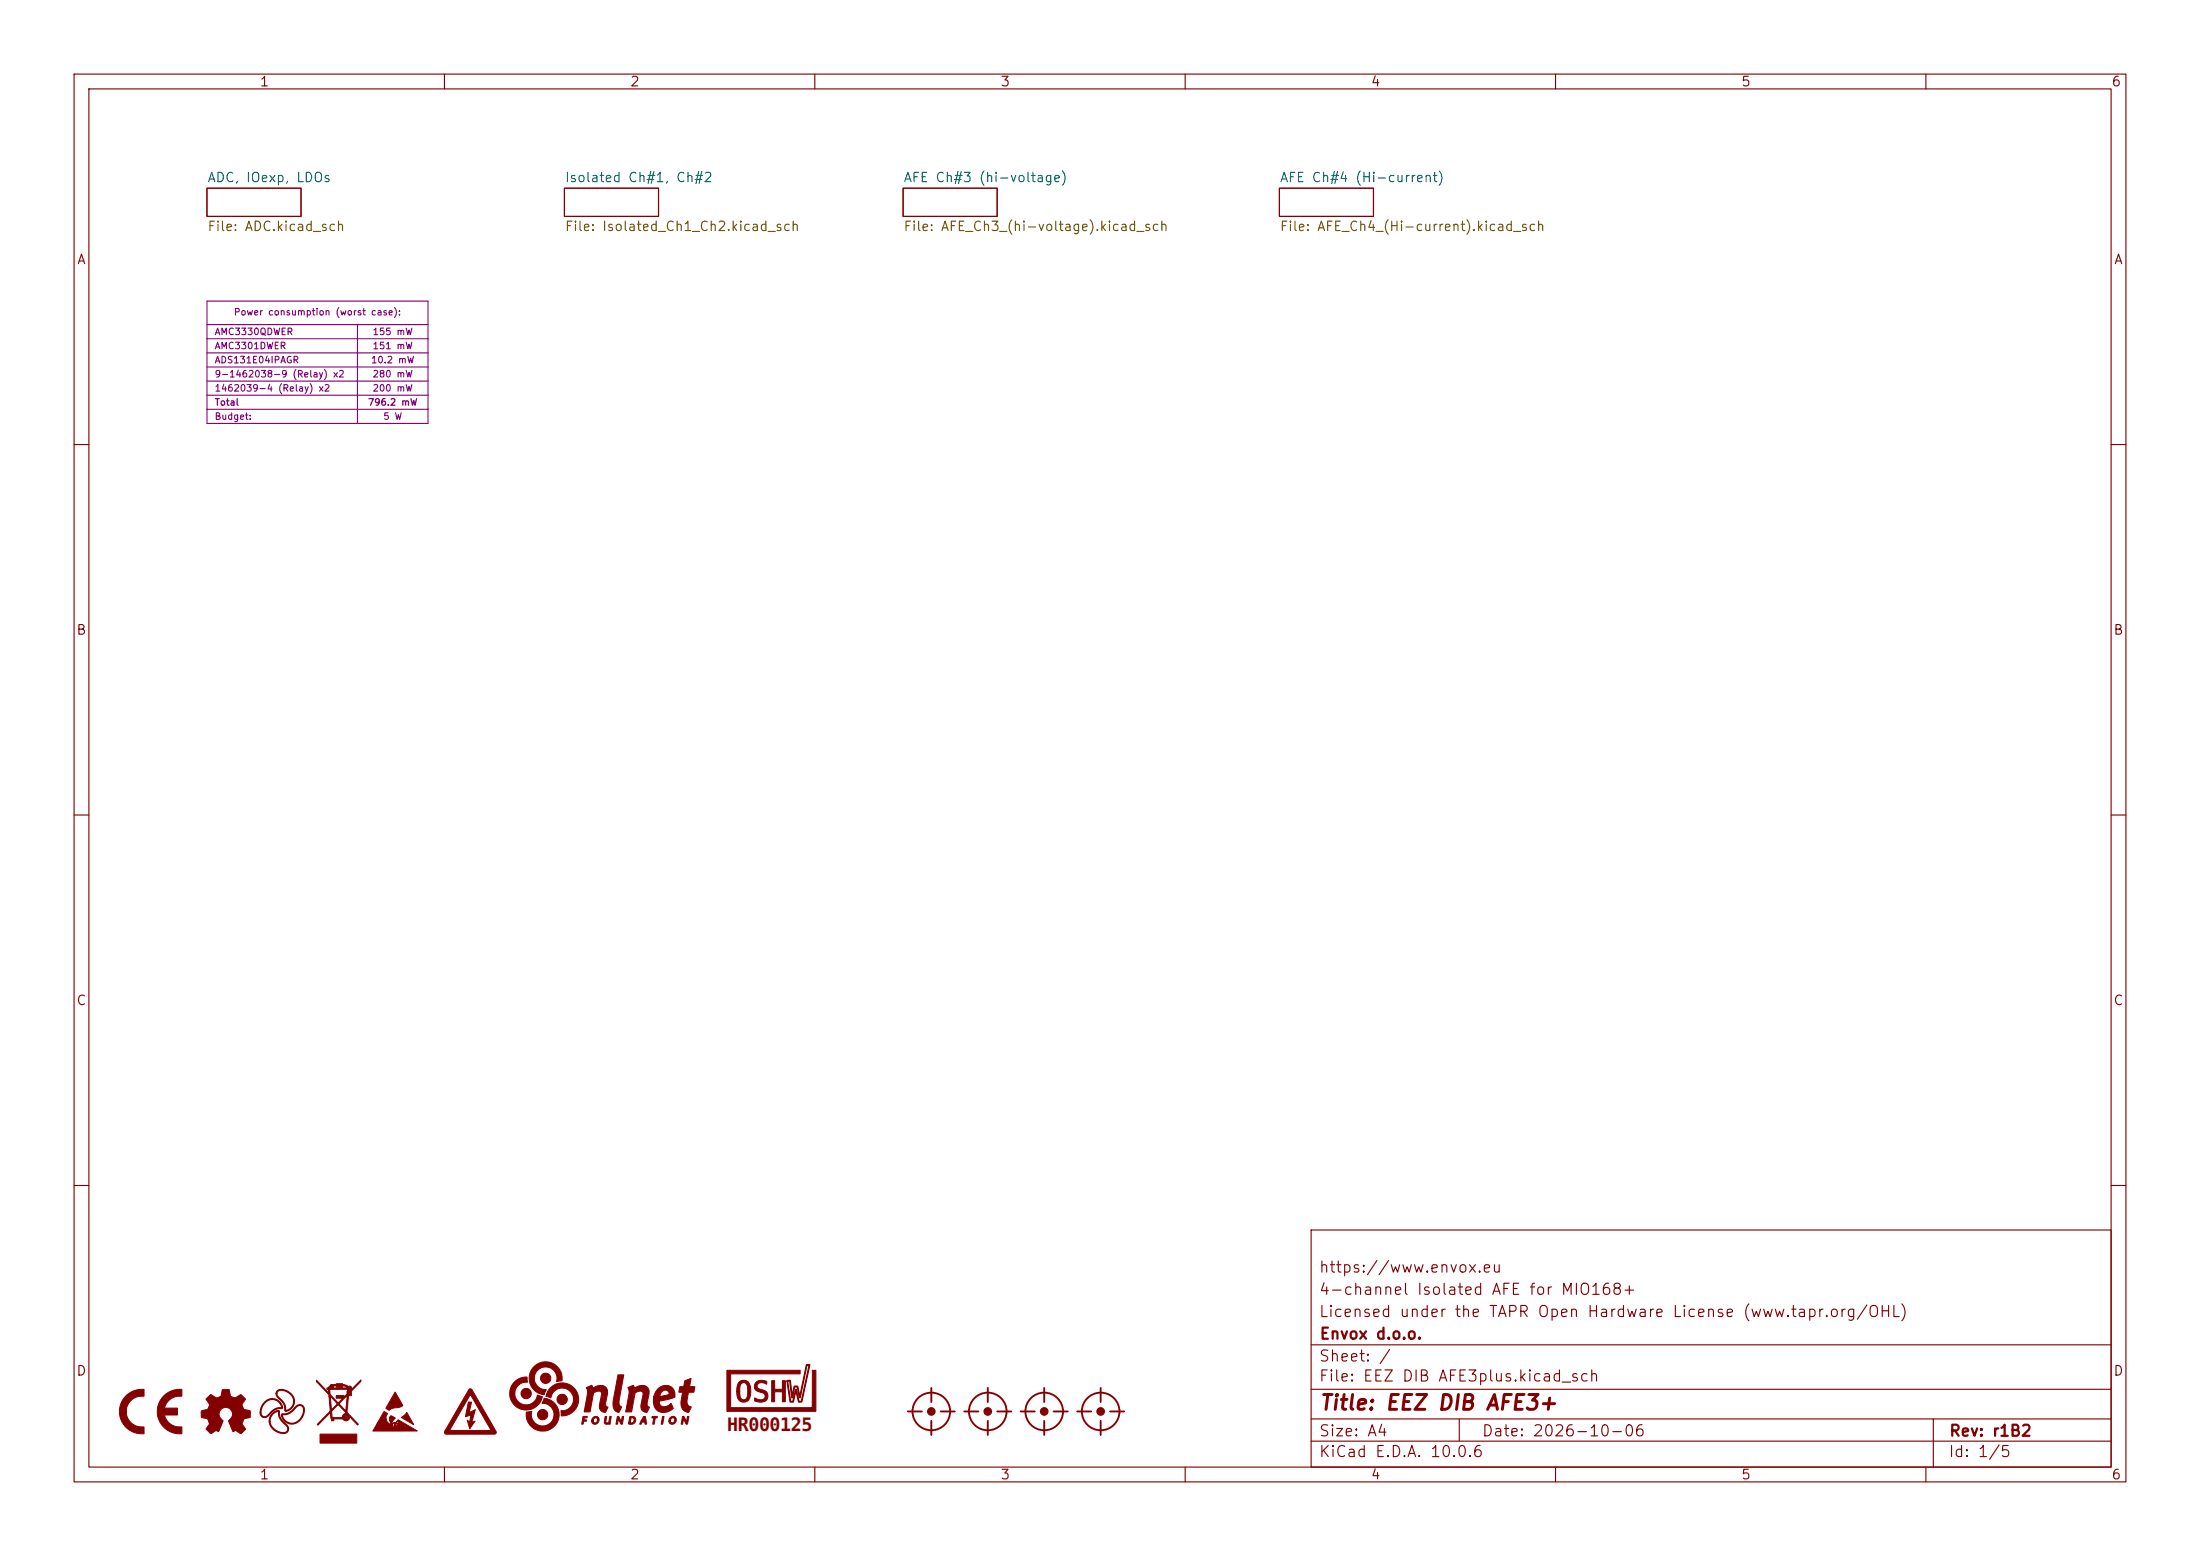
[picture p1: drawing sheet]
<svg xmlns="http://www.w3.org/2000/svg" width="297mm" height="210mm" viewBox="0 0 297 210" stroke-linecap="round" stroke-linejoin="round" font-family="sans-serif">
<g fill="none" stroke="#840000" stroke-width=".15">
<path d="M10 10h277v190h-277zM12 12h273v186h-273zM60 10v2M110 10v2M160 10v2M210 10v2M260 10v2M27.9 25.4h12.7v3.8h-12.7zM76.2 25.4h12.7v3.8h-12.7zM121.9 25.4h12.7v3.8h-12.7zM172.7 25.4h12.7v3.8h-12.7zM10 60h2"/>
<path d="M285 60h2M10 110h2M285 110h2M10 160h2M177 166h108v32h-108zM285 160h2M60 198v2M110 198v2M160 198v2M177 194.5h108M177 191.5h108M177 187.5h108"/>
<path d="M177 181.5h108M197 191.5v3M210 198v2M260 198v2M261 191.5v6.5"/>
</g>
<g fill="none" stroke="#840000" stroke-width=".25">
<path d="M122.6 190.5h1.9M125.7 187.3v1.9M125.7 191.8v1.9M127 190.5h1.9M130.2 190.5h1.9M133.3 187.3v1.9M133.3 191.8v1.9M134.6 190.5h1.9M137.8 190.5h1.9M141 187.3v1.9M141 191.8v1.9M142.2 190.5h1.9"/>
<path d="M145.4 190.5h1.9M148.6 187.3v1.9M148.6 191.8v1.9M149.9 190.5h1.9"/>
<circle cx="125.7" cy="190.5" r="2.54"/>
<circle cx="133.3" cy="190.5" r="2.54"/>
<circle cx="141" cy="190.5" r="2.54"/>
<circle cx="148.6" cy="190.5" r="2.54"/>
</g>
<g fill="#840000" stroke="#840000" stroke-width=".15">
<circle cx="125.7" cy="190.5" r=".51"/>
<circle cx="133.3" cy="190.5" r=".51"/>
<circle cx="148.6" cy="190.5" r=".51"/>
<circle cx="141" cy="190.5" r=".51"/>
</g>
<g fill="#840000" stroke="#840000" stroke-width=".14">
<path d="M99.8 186.5a.95 .95 0 0 1 1.1-.1 .95 .95 0 0 1 .4 1 1.79 1.79 0 0 1-.5 1.8h-.5a.94 .94 0 0 1-.8-1v-.4h.4v.5a.53 .53 0 0 0 .5 .6 .53 .53 0 0 0 .5-.6v-.3a1.4 1.4 0 0 0-.3-1.3 .64 .64 0 0 0-.7 .8v.3h-.4v-.8z"/>
<path d="M102.1 186.5a1.12 1.12 0 0 1 1.4 0v.3l-.2-.1a.71 .71 0 0 0-1.1 .4 .72 .72 0 0 0 .8 .5 .86 .86 0 0 1 .6 1.1 .86 .86 0 0 1-1.1 .5l-.6-.1v-.4a1.03 1.03 0 0 0 1.3 0 .53 .53 0 0 0 0-.6 .53 .53 0 0 0-.5-.2 .8 .8 0 0 1-.8-.5 .8 .8 0 0 1 .2-.9z"/>
<path d="M104.2 186.3h.4v1.2h1v-1.2h.4v2.9h-.4v-1.4h-1v1.4h-.4z"/>
<path d="M106.2 186.4l.5-.1 .2 1.9 .3-1.1h.4h.1l.3 1.2 .9-4.1h.4l-1 5h-.5l-.4-1.4-.3 1.4h-.2a.22 .22 0 0 1-.3 0 .22 .22 0 0 1 0-.3l-.4-2.5h.1l.4 2.5a.19 .19 0 0 0 .2 .2 .19 .19 0 0 0 .2-.2l.3-1.4 .4 1.2a.29 .29 0 0 0 .1 .3 .29 .29 0 0 0 .3 .1l1-4.8a.3 .3 0 0 0-.3 .4l-.9 4-.1-.1-.3-1.4h-.3l-.2 1a.35 .35 0 0 1-.2 .5l-.3-2.3z"/>
<path d="M98.1 184.9h9.9v.5h-9.4v4.6h11l.1-5.1h.4v5.6h-12z"/>
<path d="M53.3 187.9l1.1 1.8-.5 .2-1 .2-.3 .3-.5-.3z"/>
<path d="M51.8 190.5l.5 .3v.1a.87 .87 0 0 0-.1 .9l.1 .2 .2 .2 .1 .3 .4-.1 .1 .1 .2-.2a.18 .18 0 0 0 .2 .2 .18 .18 0 0 0 .1-.2 .18 .18 0 0 0-.2-.2l-.1 .2a.15 .15 0 0 0-.1-.2 .15 .15 0 0 0-.2 .1v.2h-.3l-.1-.8a.35 .35 0 0 1 .2-.5l-.1 .2v.2a.23 .23 0 0 0-.1 .3 .23 .23 0 0 0 .3 .1l-.1-.4v-.3l.1-.1a.37 .37 0 0 0 .1 .6v-.5l.1 .3v-.2l.3 .1-.4 .4-.1 .5 .3-.3h.3a.14 .14 0 0 0 .2 .2 .15 .15 0 0 0 0-.3 .14 .14 0 0 0-.2 .1h-.1l.4-.4 2.5 1.5h-6l.6-1h1.4l.2 .4v-.3l-.1-.1h-1.5z"/>
<path d="M54.2 191.3l.7-.7 1 1.7z"/>
<path d="M63.2 189.2a.24 .24 0 0 1 .4 .2l-.3 1.2 .9-.3-.5 1.7 .4-.2-.7 1-.3-1.1 .3 .3 .2-1-.8 .2z"/>
<path d="M63.3 187.5h.1a.37 .37 0 0 1 .5 .3l2.6 4.6a1.26 1.26 0 0 1 .5 1.1l-.2 .1h-6.6l-.2-.1v-.2l.1-.2h6.2l-2.8-4.9-2.8 4.9h-.6z"/>
<path d="M42.7 186.3l1.7 1.7-.1-.5h.2l.1 .7 1.1 1.2 .6-.7h-.9v-.3h1l.1 .1a.64 .64 0 0 1 .8-.3v-.3l-.2 .3h-.3l.2-.7h-2.9v-.2h2.8l-.2-.2-.4-.1v.2h-.9v-.2l-.4 .1v.2h-.3v-.1l-.4 .1 .3-.3h1.5v-.1l-1.5 .1 .1-.1 .7-.1h.9l.8 .3a.24 .24 0 0 1 .3 .2 .24 .24 0 0 1-.3 .3v.2h.1l1.5-1.6v.2l-1.3 1.4v.6h-.4l-.1 1.7a.7 .7 0 0 0 .3 .9l1.2 1.2-.1 .1-1.1-1.1a.53 .53 0 0 1-.4 .5 .53 .53 0 0 1-.6-.2h-1.1v.3h-.4l-.1-1.1-1.7 1.6h-.1l1.8-1.8h.2v.8h1.7v.1a.25 .25 0 0 0 .4 .1 .25 .25 0 0 0-.1-.5 .25 .25 0 0 0-.3 .3h-.3v-.2l.2-.2 .2-.1 .1-.2-1-1-.9 .9h-.2l-.2-2.1h.2l.1 1.9 .8-.8h.3l.9 .9 .2-2-1.1 1.1h-.3l-.9-1-.2-.1v-.2l-1.7-1.7z"/>
<path d="M43.2 193.6h5v1.2h-5z"/>
<path d="M16.9 188.5a3.1 3.1 0 0 1 2.5-1v.9a2.1 2.1 0 0 0-2.3 2.1 2.1 2.1 0 0 0 2.3 2.1v.9a3 3 0 0 1-3-1.6 3 3 0 0 1 .5-3.4z"/>
<path d="M22.1 188.4a3.1 3.1 0 0 1 2.4-.9v.9a2.12 2.12 0 0 0-2.3 1.6h1.8v1h-1.8a2.12 2.12 0 0 0 2.3 1.6v.9a3 3 0 0 1-3-1.7 3 3 0 0 1 .6-3.4z"/>
<path d="M69.4 186.6a2.14 2.14 0 0 1 1.8-.7v.7a1.54 1.54 0 0 0-1.7 1.3 1.54 1.54 0 0 0 1.3 1.7 1.54 1.54 0 0 0 1.8-1.3l.6 .2a2.21 2.21 0 0 1-3.2 1.6 2.21 2.21 0 0 1-.6-3.5z"/>
<path d="M71.1 190.6l.7-.1a1.53 1.53 0 0 0 1.2 1.9 1.53 1.53 0 0 0 1.8-1.4 1.53 1.53 0 0 0-1.6-1.6l.2-.7a2.22 2.22 0 0 1 2.1 2.5 2.22 2.22 0 0 1-2.6 1.9 2.22 2.22 0 0 1-1.8-2.5z"/>
<path d="M72.1 184.4a2.23 2.23 0 0 1 2.6-.3 2.23 2.23 0 0 1 1.2 2.3l-.8 .1a1.53 1.53 0 0 0-1.2-2 1.53 1.53 0 0 0-1.8 1.4 1.53 1.53 0 0 0 1.7 1.7l-.3 .6a2.16 2.16 0 0 1-2-1.5 2.16 2.16 0 0 1 .6-2.3z"/>
<path d="M74.4 187.2a2.23 2.23 0 0 1 3.6 .9 2.23 2.23 0 0 1-2.2 3l-.1-.7a1.54 1.54 0 0 0 1.7-1.3 1.54 1.54 0 0 0-1.3-1.7 1.54 1.54 0 0 0-1.7 1.3l-.7-.3 .2-.6z"/>
<path d="M78.7 191.2h.6l-.1 .2h-.3l-.1 .2h.4v.2h-.4l-.1 .4h-.2z"/>
<path d="M80.1 191.3a.52 .52 0 0 1 .8 .3 .52 .52 0 0 1-.7 .6 .42 .42 0 0 1-.3-.4h.2a.32 .32 0 0 0 .4 .2 .32 .32 0 0 0 .2-.5l-.2-.1a.36 .36 0 0 0-.4 .4h-.2z"/>
<path d="M79.2 187.3l.7-.3 .1 .3a1.32 1.32 0 0 1 1.9 .1 4.8 4.8 0 0 1-.1 2v.3l.3 .2-.3 .7a.79 .79 0 0 1-.8-.4 .79 .79 0 0 1 0-.8v-.3a1.42 1.42 0 0 0 .1-1.3h-.3a.67 .67 0 0 0-.8 .8l-.3 2h-.8l.2-1.3a3 3 0 0 0 .1-2z"/>
<path d="M81.7 191.2h.2a.7 .7 0 0 0 0 .8l.3-.1 .1-.7h.2l-.1 1h-.2a.42 .42 0 0 1-.6-.2z"/>
<path d="M83.4 185.6h.8l-.4 2.5a2.89 2.89 0 0 0-.1 1.6l.2 .2-.3 .7a.79 .79 0 0 1-.8-1z"/>
<path d="M83.4 191.2h.1l.4 .7 .1-.7h.2l-.2 1h-.2l-.3-.7-.1 .7h-.2z"/>
<path d="M85 191.2a.57 .57 0 0 1 .8 .5 .57 .57 0 0 1-.8 .5h-.1v-.1l.2-.1a.36 .36 0 0 0 .5-.2 .36 .36 0 0 0-.4-.4l-.1 .6h-.2z"/>
<path d="M86.9 191.2h.2l.2 .8a.14 .14 0 0 1 0 .2 .14 .14 0 0 1-.2 0l-.1-.3h-.3l-.1 .3h-.2a.48 .48 0 0 1 .6-.4v-.4l-.2 .4h-.2z"/>
<path d="M84.8 187.3l.7-.3 .2 .3a1.33 1.33 0 0 1 1.8 .1l.1 .6-.2 1.2a.58 .58 0 0 0 .3 .8l-.3 .5a.54 .54 0 0 1-.8-.4l-.1-.5 .3-1.1a.51 .51 0 0 0-.1-.7 .51 .51 0 0 0-.7 .1l-.3 .1-.4 2.6h-.8l.2-1.6a2.29 2.29 0 0 0 .1-1.7z"/>
<path d="M88 191.2h.7v.2h-.2l-.2 .6a.13 .13 0 0 1 0 .2 .13 .13 0 0 1-.2 0 .13 .13 0 0 1 0-.2l.2-.6h-.3z"/>
<path d="M89.5 191.2h.1v.1l-.1 .9h-.2z"/>
<path d="M88.8 187.5a1.28 1.28 0 0 1 1.6-.4 1.28 1.28 0 0 1 .7 1.5l-2 .5a.59 .59 0 0 0 .2 .7 .59 .59 0 0 0 .7 0l.6-.4 .3 .7a1.53 1.53 0 0 1-1.9 .4 1.53 1.53 0 0 1-.8-1.8l.1-.2h.8l1-.2a.25 .25 0 0 0 .2-.2 .25 .25 0 0 0-.1-.3 .75 .75 0 0 0-.8 0 .75 .75 0 0 0-.3 .7h-.8l.2-.5z"/>
<path d="M90.5 191.4a.52 .52 0 0 1 .8 .1 .52 .52 0 0 1-.5 .7h-.1a.41 .41 0 0 1-.4-.4h.2a.33 .33 0 0 0 .5 .1 .33 .33 0 0 0 0-.5h-.3l-.2 .4h-.2z"/>
<path d="M92.1 191.2h.2l.4 .6a.6 .6 0 0 1 .2-.6h.1l-.1 .7a.2 .2 0 0 1-.2 .3 .2 .2 0 0 1-.2-.2l-.2-.5-.1 .7h-.2z"/>
<path d="M92.4 186.4l.9-.4-.2 1.1 .7 .1-.1 .7h-.7l-.2 .7a.9 .9 0 0 0 .5 1.3l-.3 .7a.99 .99 0 0 1-1.1-1.3l.3-1.4h-.5v-.1l.1-.6 .5-.1z"/>
<path d="M28.1 188.5a.39 .39 0 0 1 .3-.3 .39 .39 0 0 1 .4 .2 .65 .65 0 0 0 1.1-.1l.1-.8h.9l.1 .5a.65 .65 0 0 0 .4 .6 .65 .65 0 0 0 .7-.2 .38 .38 0 0 1 .4-.2 .38 .38 0 0 1 .3 .3l.4 .3-.4 .6a.64 .64 0 0 0 0 .7 .64 .64 0 0 0 .7 .2l.3 .2v.8l-.6 .1a.45 .45 0 0 0-.4 .5l-.1 .3 .5 .7-.3 .3a.41 .41 0 0 1-.3 .3 .41 .41 0 0 1-.4-.2l-.4-.2-.4 .1-.6-1.4a.94 .94 0 0 0 .4-1.5 .94 .94 0 0 0-1.5 .1 .99 .99 0 0 0 .4 1.4l-.6 1.4-.4-.1-.6 .4-.7-.6 .5-.7-.1-.3a.54 .54 0 0 0-.7-.5l-.3-.1v-.8l.1-.1 .3-.1a.64 .64 0 0 0 .6-.4 .64 .64 0 0 0-.2-.7l-.2-.4z"/>
<path d="M35.8 189.2a1.35 1.35 0 0 1 1.4-.4 1.35 1.35 0 0 1 .9 1.3 2.08 2.08 0 0 0-1.9 1 .63 .63 0 0 1-.7 .2 .63 .63 0 0 1-.4-.6h.1a.57 .57 0 0 0 .6 .5 .57 .57 0 0 0 .5-.4 2.05 2.05 0 0 1 1.7-.9 1.34 1.34 0 0 0-1.2-1 1.34 1.34 0 0 0-1.4 .9l-.2 .9h-.1a2.04 2.04 0 0 1 .7-1.5z"/>
<path d="M36.8 190.7l.4-.2a.32 .32 0 0 1 .3-.2 .32 .32 0 0 1 .2 .2 2.23 2.23 0 0 0 1.1 1.9 .68 .68 0 0 1 0 .9 .68 .68 0 0 1-.8 .2 1.91 1.91 0 0 1-1.7-1.6h.2a1.71 1.71 0 0 0 2.2 1.3 .72 .72 0 0 0-.4-1.1 1.89 1.89 0 0 1-.7-1.6h-.1a1.37 1.37 0 0 0-1 1.4h-.2a1.45 1.45 0 0 1 .5-1.2z"/>
<path d="M37.4 187.7a1.62 1.62 0 0 1 2.3 1.7 1.13 1.13 0 0 1-1.2 1 1.87 1.87 0 0 0-1-1.8l-.2-.5h.1l.1 .3a2.3 2.3 0 0 1 1.1 1.9 1.26 1.26 0 0 0 1-1.2 1.26 1.26 0 0 0-.9-1.3 .9 .9 0 0 0-1.3 .2v.1h-.1z"/>
<path d="M38 190.9l.1-.1a2.02 2.02 0 0 0 1.9-1 .68 .68 0 0 1 .8-.1 .68 .68 0 0 1 .3 .8 1.68 1.68 0 0 1-2.3 1.6l-.6-.6-.2-.5h.1a1.37 1.37 0 0 0 1.3 1.1 1.37 1.37 0 0 0 1.4-1 .92 .92 0 0 0-.2-1.4h-.3l-.2 .2a2.02 2.02 0 0 1-1.9 1l-.2 .1z"/>
<circle cx="46.7" cy="191.3" r=".17"/>
<circle cx="71" cy="188.1" r=".69"/>
<circle cx="73.3" cy="190.9" r=".7"/>
<circle cx="73.7" cy="186" r=".69"/>
<circle cx="75.9" cy="188.9" r=".69"/>
</g>
<path d="M27.9 43.8h29.9M27.9 45.7h29.9M27.9 47.6h29.9M27.9 49.5h29.9M27.9 51.4h29.9M27.9 53.3h29.9M27.9 55.2h29.9M27.9 40.6h29.9v16.6h-29.9zM48.3 43.8v13.4" fill="none" stroke="#840084" stroke-width=".15"/>
<text font-size="2.5" fill="#840000" x="98.2" y="193.2">HR000125</text>
<text font-size="2" fill="#840000" x="178" y="190.8">Title: EEZ DIB AFE3+</text>
<g font-size="1.5" fill="#840000">
<text x="178" y="172.1">https://www.envox.eu</text>
<text x="178" y="178.1">Licensed under the TAPR Open Hardware License (www.tapr.org/OHL)</text>
<text x="178" y="175.1">4-channel Isolated AFE for MIO168+</text>
<text x="178" y="184.1">Sheet: /</text>
<text x="178" y="181.1">Envox d.o.o.</text>
<text x="178" y="186.8">File: EEZ DIB AFE3plus.kicad_sch</text>
<text x="178" y="197">KiCad E.D.A. 10.0.6</text>
<text x="178" y="194.2">Size: A4</text>
<text x="200" y="194.2">Date: 2026-10-06</text>
<text x="263" y="197">Id: 1/5</text>
<text x="263" y="194.2">Rev: r1B2</text>
</g>
<g font-size="1.3" fill="#840000">
<text x="35" y="12">1</text>
<text x="85" y="12">2</text>
<text x="135" y="12">3</text>
<text x="185" y="12">4</text>
<text x="235" y="12">5</text>
<text x="285" y="12">6</text>
<text x="10.3" y="36">A</text>
<text x="285.3" y="36">A</text>
<text x="10.2" y="86">B</text>
<text x="285.2" y="86">B</text>
<text x="10.2" y="136">C</text>
<text x="285.2" y="136">C</text>
<text x="10.2" y="186">D</text>
<text x="285.2" y="186">D</text>
<text x="35" y="200">1</text>
<text x="85" y="200">2</text>
<text x="135" y="200">3</text>
<text x="185" y="200">4</text>
<text x="235" y="200">5</text>
<text x="285" y="200">6</text>
</g>
<g font-size="1.3" fill="#006464">
<text x="27.9" y="24.9">ADC, IOexp, LDOs</text>
<text x="76.2" y="24.9">Isolated Ch#1, Ch#2</text>
<text x="121.9" y="24.9">AFE Ch#3 (hi-voltage)</text>
<text x="172.7" y="24.9">AFE Ch#4 (Hi-current)</text>
</g>
<g font-size="1.3" fill="#725600">
<text x="27.9" y="31.5">File: ADC.kicad_sch</text>
<text x="76.2" y="31.5">File: Isolated_Ch1_Ch2.kicad_sch</text>
<text x="121.9" y="31.5">File: AFE_Ch3_(hi-voltage).kicad_sch</text>
<text x="172.7" y="31.5">File: AFE_Ch4_(Hi-current).kicad_sch</text>
</g>
<g font-size=".9" fill="#840084">
<text x="28.9" y="45.4">AMC3330QDWER</text>
<text x="28.9" y="47.3">AMC3301DWER</text>
<text x="31.5" y="42.8">Power consumption (worst case):</text>
<text x="50.2" y="45.4">155 mW</text>
<text x="50.2" y="47.3">151 mW</text>
<text x="28.9" y="49.2">ADS131E04IPAGR</text>
<text x="28.9" y="51.2">9-1462038-9 (Relay) x2</text>
<text x="28.9" y="53.1">1462039-4 (Relay) x2</text>
<text x="50" y="49.2">10.2 mW</text>
<text x="50.2" y="51.2">280 mW</text>
<text x="50.2" y="53.1">200 mW</text>
<text x="28.9" y="56.9">Budget:</text>
<text x="28.9" y="55">Total</text>
<text x="49.6" y="55">796.2 mW</text>
<text x="51.7" y="56.9">5 W</text>
</g>
</svg>
